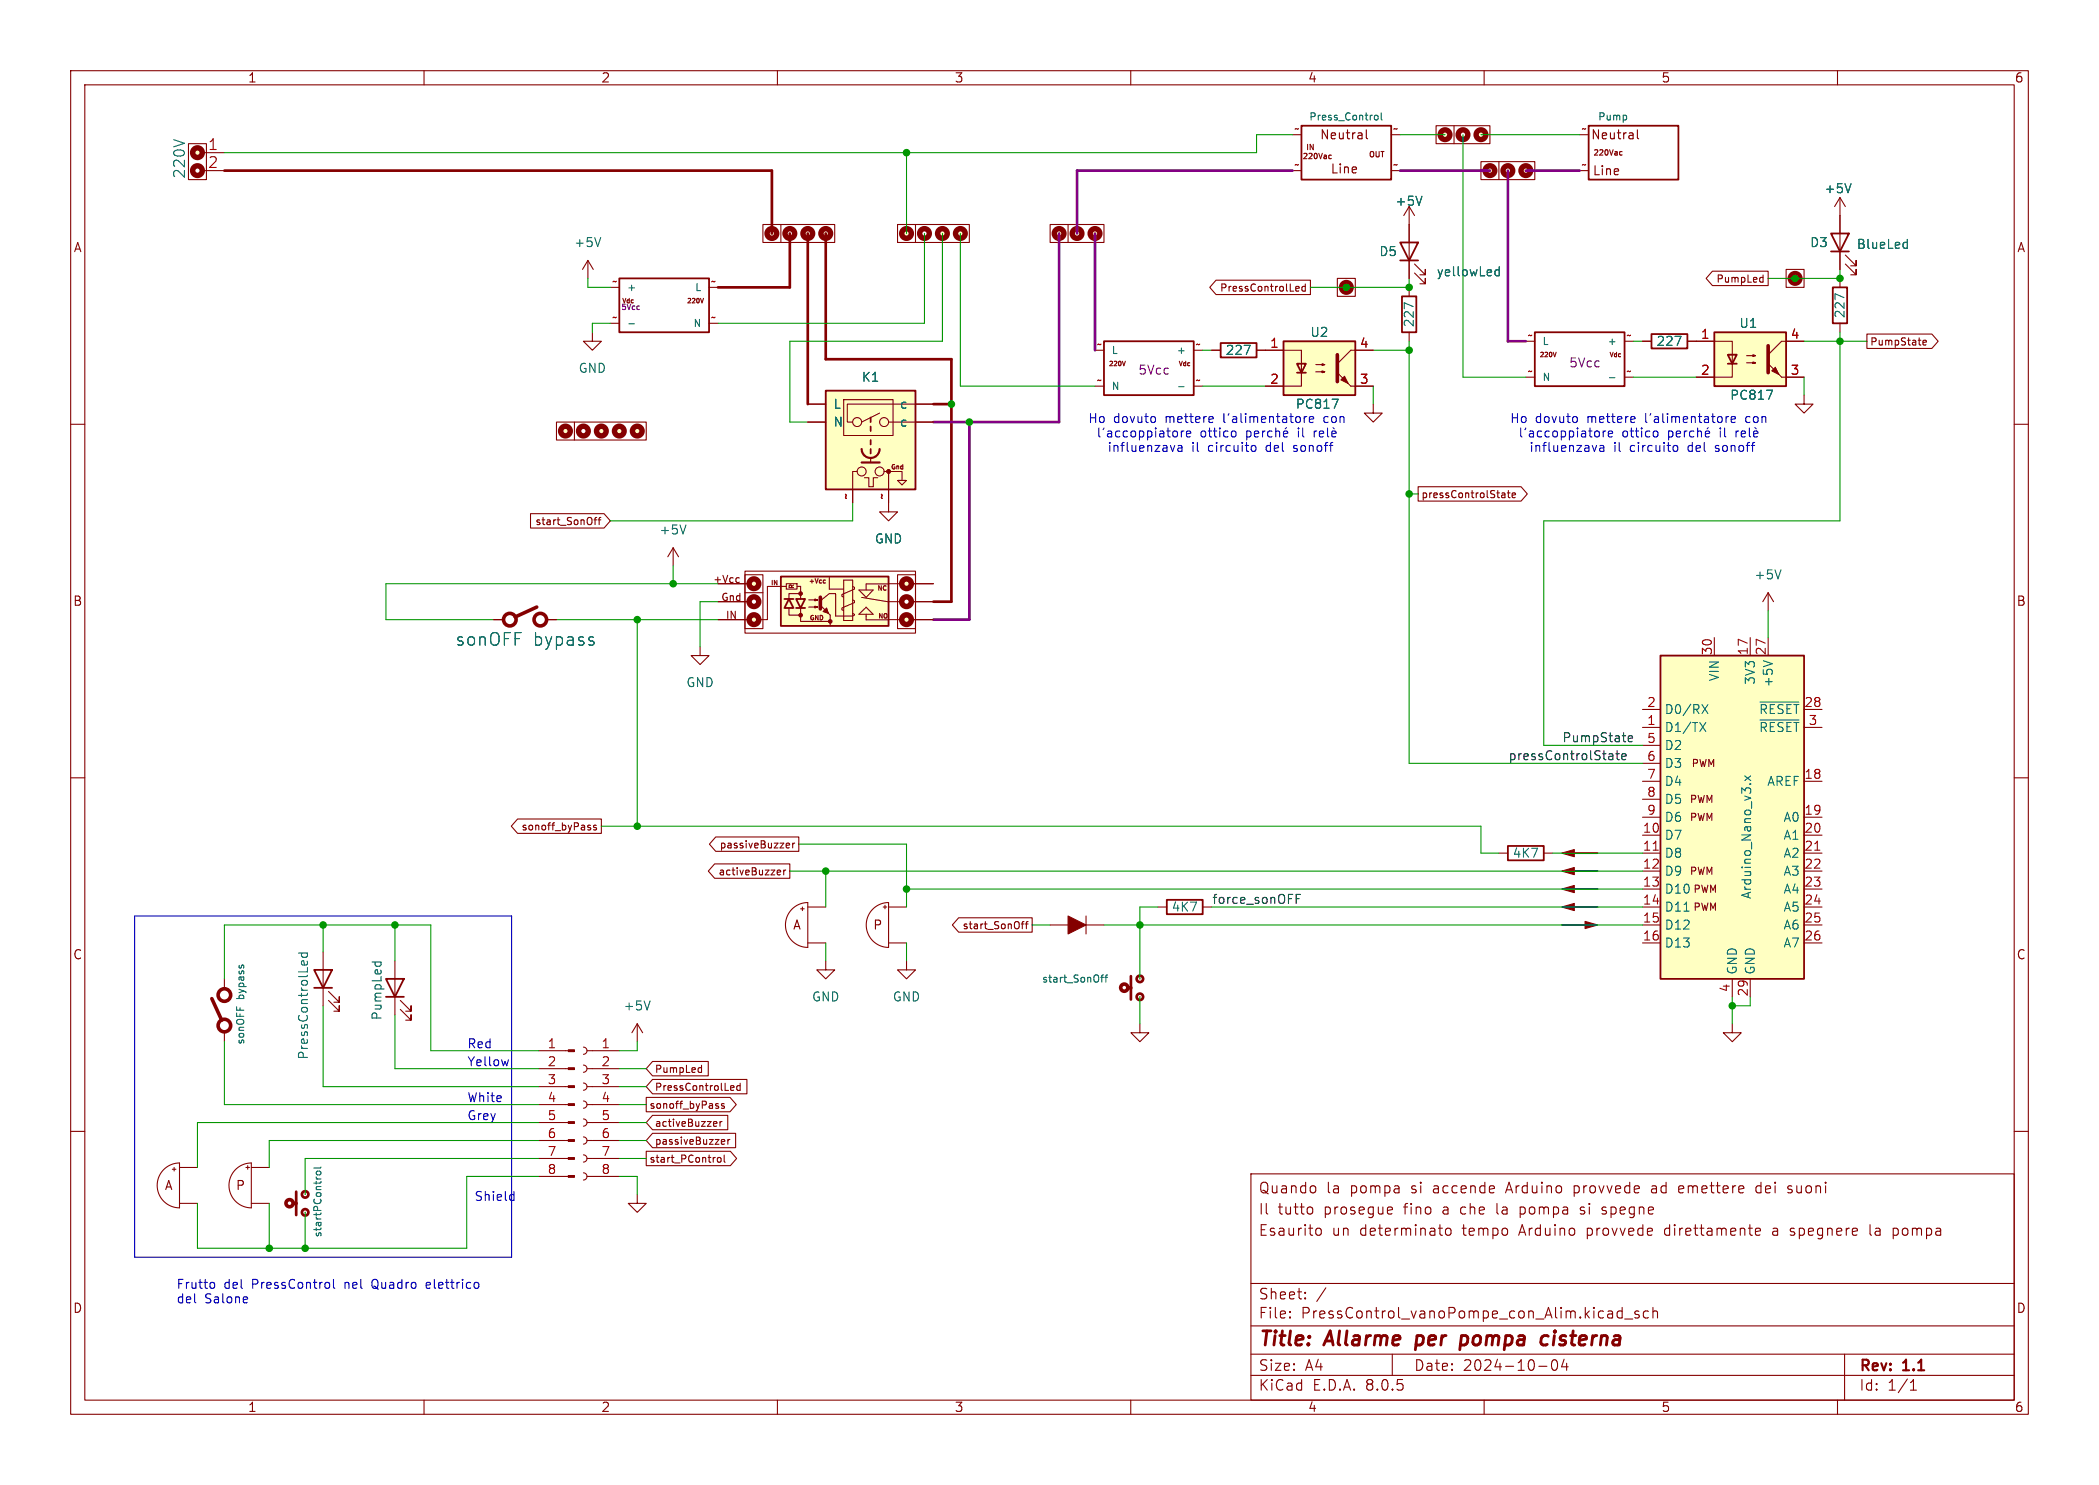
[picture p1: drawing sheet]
<svg xmlns="http://www.w3.org/2000/svg" width="297mm" height="210mm" viewBox="0 0 297 210" stroke-linecap="round" stroke-linejoin="round" font-family="sans-serif">
<g fill="none" stroke="#840000" stroke-width=".15">
<path d="M10 10h277v190h-277zM12 12h273v186h-273zM60 10v2M110 10v2M160 10v2M210 10v2M260 10v2M10 60h2M285 60h2M10 110h2M285 110h2M10 160h2"/>
<path d="M285 160h2M33.3 165.4a3.2 3.2 0 0 1 2.3-.9v6.3a3.2 3.2 0 0 1-3-1.9 3.2 3.2 0 0 1 .7-3.5zM34.8 165.1h.5M35.1 164.8v.6M35.6 165.1h2.5M35.6 170.2h2.5M177 166h108v32h-108zM185.5 170.7l.2 .3v.4l-.2 .3M186 167.8l.2 .2v.4l-.2 .2M186.3 173.8a.41 .41 0 0 1 .7 .2v.4a.41 .41 0 0 1-.7 .2M196.5 170.7l.5 .1v.3l-.7 .1M197 171.6l-.5 .1"/>
<path d="M204.6 173.8a.41 .41 0 0 1 .4-.1 .41 .41 0 0 1 .3 .3v.4a.41 .41 0 0 1-.4 .3 .41 .41 0 0 1-.4-.3zM215.1 170.7v1.5M215.1 171.6l.1 .1M215.2 170.7l-.1 .1M223.6 171.6l.4 .1M223.8 170.7l-.2 .2 .1 .2 .1 .1M226.7 171.6l.4 .1M227.1 170.7l-.4 .1v.1v.2l.4 .1M233.7 168.2v.1v.3M238 167.7h-.3l-.2 .2 .1 .7 .4 .1M238.2 168.1l-.7 .1M248.4 174.2l.7-.1-.1-.3-.4-.1-.2 .2 .1 .7 .1 .1 .4-.1"/>
<path d="M249 167.7l-.4 .1-.1 .2v.6l.2 .1h.3M250.9 174.2l-.1 .1 .1 .3M253 168.6l.1 .1 .4-.1M253.3 174.6l.4 .1M253.3 174l.2 .2M253.5 173.7l-.2 .2M253.5 167.8l-.3-.1-.2 .2v.2l.5 .2M264.6 173.2v1.3l.2 .2M267.9 173.8l.1-.1 .5 .1M267.9 174.6l.1 .1 .5-.1M267.9 173.7v1.5M60 198v2"/>
<path d="M110 198v2M160 198v2M177 194.5h108M177 191.5h108M177 187.5h108M177 181.5h108M182.5 186.3h.1l-.1 .1M182.5 186.3v.1M182.5 185.5v.1M182.5 185.5h.1l-.1 .1M184.7 183.6v.1M184.7 183.6h-.1l.1 .1"/>
<path d="M184.7 182.8v.1M184.7 182.8h-.1l.1 .1M187.6 182.1l-1.3 2M197 191.5v3M210 198v2M217.7 193.2h1.2M219.7 192.4a.36 .36 0 0 1 .3-.1 .36 .36 0 0 1 .3 .3 .77 .77 0 0 1-.4 1.2 .91 .91 0 0 1-.2-1.4zM221.3 192.2l-.3 1.1h.9M221.7 192.8v1M229.5 184.9v1.5M229.5 185.5l-.4-.1-.3 .3v.4l.2 .2 .1 .1 .4-.1M229.9 186.5h1.1"/>
<path d="M231.9 185.5l-.4-.1-.2 .2 .1 .2 .5 .2 .1 .1-.1 .2-.2 .1-.4-.1M233.2 185.5l-.4-.1-.3 .3v.4l.2 .2 .1 .1 .4-.1M233.9 185.5a.37 .37 0 0 1 .6 .1v.8M233.9 184.9v1.5M260 198v2M261 191.5v6.5M270.3 196.6h.9M270.3 195.5l.4-.4v1.5"/>
</g>
<path d="M200.5 188.9l-.2 2M206.6 190.1l.2 .1 .6-.1M206.8 189l.2-.1 .6 .1M218.3 189l.2-.1 .6 .1M218.9 190.1l-.6 .1M219.9 188.9l-.1 1.3" fill="none" stroke="#840000" stroke-width=".4"/>
<path d="M222 120.7h4.1" fill="none" stroke="#840000" stroke-width=".25"/>
<path d="M221 120.7l1.8-.6v1.1z" fill="#840000" stroke="#840000" stroke-width=".15"/>
<path d="M234.9 92.7h20.4v45.7h-20.4z" fill="#ffffc2"/>
<g fill="none" stroke="#840000" stroke-width=".25">
<path d="M184.1 17.8h12.7v7.6h-12.7zM224.8 17.8h12.7v7.6h-12.7zM198.1 34.3h2.6l-1.3 2.5zM198.1 36.8h2.6M259.1 33h2.5l-1.3 2.6zM259.1 35.6h2.5M156.2 48.3h12.7v7.6h-12.7zM172.7 48.5h5.1v2h-5.1zM198.4 41.9h2v5.1h-2zM234.9 92.7h20.4v45.7h-20.4zM165.1 127.3h5.1v2h-5.1zM221 130.8h4"/>
<path d="M222 128.3h4.1M222 125.7h4.1M222 123.2h4.1"/>
</g>
<g fill="none" stroke="#840000" stroke-width=".15">
<path d="M182.9 19.1h1.2M196.8 19.1h1.3M203.2 17.8h7.6v2.5h-7.6zM205.7 17.8v2.5M223.5 19.1h1.3M26.7 20.3h2.5v5.1h-2.5zM28.6 21.6h3.1M28.6 24.1h3.1M83.2 36.8l.7 1.3M83.2 36.8v2.6M83.2 36.8l-.8 1.3M107.9 31.8h10.2v2.5h-10.2z"/>
<path d="M110.5 31.8v2.5M127 31.8h10.2v2.5h-10.2zM129.5 31.8v2.5M148.6 31.8h7.6v2.5h-7.6zM151.1 31.8v2.5M182.9 24.1h1.2M188.1 22.4h.3M188.1 22h.3M189.2 39.4h2.6v2.5h-2.6zM196.8 24.1h1.3M199.4 29.2l.8 1.3M199.4 29.2v10.2"/>
<path d="M199.4 29.2l-.8 1.3M200.2 38.6l1.5 1.5v-.7v.7h-.8M200.2 37.3l1.5 1.6v-.8v.8h-.8M209.5 22.9h7.7v2.5h-7.7zM212.1 22.9v2.5M223.5 24.1h1.3M229.2 21.9h.3M229.2 21.5h.3M252.7 38.1h2.6v2.5h-2.6zM260.3 27.9l.8 1.3M260.3 27.9v10.2M260.3 27.9l-.7 1.3"/>
<path d="M261.1 37.3l1.5 1.6v-.8v.8h-.7M261.1 36.1l1.5 1.5v-.8v.8h-.7M154.9 49.5h1.3M154.9 54.6h1.3M159.2 51.1l-.2 .6M168.9 49.5h1.3M168.9 54.6h1.3M171.4 49.5h1.3M177.8 49.5h1.3M194.3 57.2v1.2h-1.3l1.3 1.3 1.3-1.3h-1.3M199.4 40.6v1.3M199.4 47v1.3"/>
<path d="M255.3 55.9v1.3h-1.3l1.3 1.2 1.2-1.2h-1.2M99.1 91.4v1.3h1.2l-1.2 1.3-1.3-1.3h1.3M242.6 90.2v2.5M247.6 90.2v2.5M250.2 90.2v2.5M232.4 102.9h2.5M232.4 118.1h2.5M232.4 110.5h2.5M232.4 115.6h2.5M232.4 100.3h2.5M232.4 105.4h2.5M232.4 108h2.5"/>
<path d="M232.4 113h2.5M255.3 102.9h2.5M255.3 118.1h2.5M255.3 110.5h2.5M255.3 115.6h2.5M255.3 100.3h2.5M31.7 138.4v1.3M112.1 128.6a3.2 3.2 0 0 1 2.2-1v6.4a3.2 3.2 0 0 1-2.9-2 3.2 3.2 0 0 1 .7-3.4zM113.3 128.5h.5M113.5 128.3v.5M114.3 128.3h2.5M114.3 133.4h2.5"/>
<path d="M116.8 135.9v1.3h1.3l-1.3 1.2-1.2-1.2h1.2M123.5 128.6a3.2 3.2 0 0 1 2.2-1v6.4a3.2 3.2 0 0 1-2.9-2 3.2 3.2 0 0 1 .7-3.4zM125 128.3h.5M125.2 128v.5M125.7 128.3h2.6M125.7 133.4h2.6M128.3 135.9v1.3h1.2l-1.2 1.2-1.3-1.2h1.3M148.6 130.8h2.5M153.7 130.8h2.5M153.7 129.5v2.6M163.8 128.3h1.3M170.2 128.3h1.2"/>
<path d="M232.4 120.7h2.5M232.4 123.2h2.5M232.4 125.7h2.5M232.4 128.3h2.5M232.4 130.8h2.5M232.4 133.4h2.5M245.1 138.4v2.6M247.6 138.4v2.6M255.3 120.7h2.5M255.3 123.2h2.5M255.3 125.7h2.5M255.3 128.3h2.5"/>
<path d="M255.3 130.8h2.5M255.3 133.4h2.5M31.7 146.1v1.2M76.2 158.8h4.2M76.2 156.2h4.2M76.2 153.7h4.2M76.2 151.1h4.2M76.2 148.6h4.2M90.2 144.8l-.8 1.3M90.2 144.8v2.5M90.2 144.8l.7 1.3M23.2 165.4a3.2 3.2 0 0 1 2.2-.9v6.3a3.2 3.2 0 0 1-2.9-1.9 3.2 3.2 0 0 1 .7-3.5z"/>
<path d="M24.4 165.4h.5M24.6 165.1v.5M25.4 165.1h2.5M25.4 170.2h2.5M76.2 166.4h4.2M76.2 163.8h4.2M76.2 161.3h4.2"/>
</g>
<g fill="none" stroke="#006464" stroke-width=".15">
<path d="M194.5 16.5l.2-.2h.2l.1 .2-.1 .4-.2 .1-.2-.2M195.4 16v.8l.2 .2M230.1 16.4v.5M85 33.6l-.4 1.3M201.2 27.8l-.4 1.2M211.5 38.8l.3 .2 .3-.1M212.1 37.7v1.3M212.1 38.2h-.3l-.3 .2M261.9 26l-.4 1.2M269.5 34.3h.4M269.9 33.9v1.2M269.9 35.1h-.4"/>
<path d="M166.8 54.7h.8M176 48.8h.9l-.6 1.3M200 43.4l-1.3-.6v.9M240.8 99.6l.9 1.3M241.7 99.6l-.9 1.3M249 99.3h5.5M249.5 93.4l1.3 .5M240.5 102.2l.9 1.2M241.4 102.2l-.9 1.2M246.9 109.7l.8 .7M247.6 110.9h.1M247.7 109.7l-.8 .7"/>
<path d="M249 101.8h5.5M238.3 128.8h.7M92 141.5l-.4 1.3"/>
</g>
<path d="M233.9 120.2h.7M256.8 120.2h.7" fill="none" stroke="#a90000" stroke-width=".15"/>
<g fill="#840000" stroke="#840000" stroke-width=".15">
<path d="M221 128.3l1.8-.5v1z"/>
<path d="M224.3 130.3l1.8 .5-1.8 .5z"/>
<path d="M221 125.7l1.8-.5v1z"/>
<path d="M221 123.2l1.8-.5v1z"/>
<path d="M151.1 129.5l2.6 1.3-2.6 1.3z"/>
<path d="M80.4 166.2h.9v.3h-.9z"/>
<path d="M80.4 163.7h.9v.3h-.9z"/>
<path d="M80.4 161.2h.9v.2h-.9z"/>
<path d="M80.4 158.6h.9v.3h-.9z"/>
<path d="M80.4 156.1h.9v.2h-.9z"/>
<path d="M80.4 153.5h.9v.3h-.9z"/>
<path d="M80.4 151h.9v.3h-.9z"/>
<path d="M80.4 148.5h.9v.2h-.9z"/>
</g>
<g fill="#ffffc2" stroke="#ffffc2" stroke-width=".14">
<circle cx="154.9" cy="33" r=".69"/>
<circle cx="149.9" cy="33" r=".69"/>
<circle cx="135.9" cy="33" r=".69"/>
<circle cx="133.3" cy="33" r=".69"/>
<circle cx="128.3" cy="33" r=".69"/>
<circle cx="27.9" cy="21.6" r=".69"/>
<circle cx="116.8" cy="33" r=".69"/>
<circle cx="114.3" cy="33" r=".69"/>
<circle cx="109.2" cy="33" r=".69"/>
<circle cx="190.5" cy="40.6" r=".69"/>
<circle cx="209.5" cy="19" r=".69"/>
<circle cx="204.5" cy="19" r=".69"/>
<circle cx="215.9" cy="24.1" r=".69"/>
<circle cx="210.8" cy="24.1" r=".69"/>
<circle cx="254" cy="39.4" r=".69"/>
</g>
<g fill="none" stroke="#840000" stroke-width=".76">
<circle cx="204.5" cy="19" r=".69"/>
<circle cx="207" cy="19" r=".69"/>
<circle cx="209.5" cy="19" r=".69"/>
<circle cx="27.9" cy="24.1" r=".69"/>
<circle cx="27.9" cy="21.6" r=".69"/>
<circle cx="109.2" cy="33" r=".69"/>
<circle cx="111.8" cy="33" r=".69"/>
<circle cx="114.3" cy="33" r=".69"/>
<circle cx="116.8" cy="33" r=".69"/>
<circle cx="128.3" cy="33" r=".69"/>
<circle cx="130.8" cy="33" r=".69"/>
<circle cx="133.3" cy="33" r=".69"/>
<circle cx="135.9" cy="33" r=".69"/>
<circle cx="149.9" cy="33" r=".69"/>
<circle cx="152.4" cy="33" r=".69"/>
<circle cx="154.9" cy="33" r=".69"/>
<circle cx="210.8" cy="24.1" r=".69"/>
<circle cx="213.4" cy="24.1" r=".69"/>
<circle cx="215.9" cy="24.1" r=".69"/>
<circle cx="254" cy="39.4" r=".69"/>
<circle cx="190.5" cy="40.6" r=".69"/>
</g>
<g fill="none" stroke="#840000" stroke-width=".51">
<path d="M30 141.2l1.4 3.1"/>
<circle cx="31.7" cy="140.7" r=".89"/>
<circle cx="31.7" cy="145" r=".89"/>
</g>
<path d="M193.3 18.4v1l.2 .2M231.7 18.4v1l.2 .2" fill="none" stroke="#840000" stroke-width=".16"/>
<path d="M242.6 47h10.1v7.6h-10.1z" fill="#ffffc2"/>
<path d="M217.2 47h12.7v7.6h-12.7zM233.7 47.2h5.1v2.1h-5.1zM242.6 47h10.1v7.6h-10.1zM244.5 50.2h1.2l-.6 1.2zM244.5 51.4h1.2M259.3 40.6h2.1v5.1h-2.1z" fill="none" stroke="#840000" stroke-width=".25"/>
<g fill="none" stroke="#840000" stroke-width=".15">
<path d="M260.3 39.4v1.2M215.9 53.3h1.3M215.9 48.3h1.3M220.2 49.8l-.2 .7M229.9 53.3h1.2M229.9 48.3h1.2M232.4 48.3h1.3M238.8 48.3h6.3v5h-5.1M247.1 51.3h1.3l-.4 .1v-.2l.4 .1M247.1 50.3h1.3l-.4 .1v-.2l.4 .1M252.1 53.3h3.2M255.3 48.3h-3.2l-1.9 1.9"/>
<path d="M260.3 45.7v1.3"/>
</g>
<g fill="#840000" stroke="#840000" stroke-width=".15">
<path d="M250.2 51.4l1.9 1.9z"/>
<path d="M250.7 52.5l.5-.6 .5 1.1z"/>
</g>
<path d="M250.2 48.9v3.8" fill="none" stroke="#840000" stroke-width=".51"/>
<path d="M227.7 53.4h.8M237 47.6h.9l-.6 1.2M250 55.2h.8l-.5 1.3M260.9 42.1l-1.2-.6v.9" fill="none" stroke="#006464" stroke-width=".15"/>
<path d="M181.6 48.3h10.2v7.6h-10.2z" fill="#ffffc2"/>
<path d="M181.6 48.3h10.2v7.6h-10.2zM183.5 51.4h1.3l-.7 1.3zM183.5 52.7h1.3M213.4 119.6h5v2.1h-5zM54.6 138.4h2.5l-1.2 2.6zM54.6 141h2.5" fill="none" stroke="#840000" stroke-width=".25"/>
<g fill="none" stroke="#840000" stroke-width=".15">
<path d="M83.8 47v1.3h-1.3l1.3 1.2 1.3-1.2h-1.3M179.1 49.5h5v5.1h-5M186.2 52.6h1.3l-.4 .1v-.2l.4 .1M186.2 51.6h1.3l-.4 .1v-.3l.4 .2M191.1 54.6h3.2M194.3 49.5h-3.2l-1.9 1.9M125.7 71.1v1.3h1.3l-1.3 1.3-1.2-1.3h1.2M69.8 87.6h1.3M77.5 87.6h1.2M250.2 83.8l-.8 1.3M250.2 83.8v2.6M250.2 83.8l.8 1.3"/>
<path d="M55.9 135.9v7.6M161.3 138.4v.1M212.1 120.7h1.3M218.4 120.7h1.3M56.6 142.7l1.6 1.6v-.8v.8h-.8M56.6 141.5l1.6 1.5v-.8v.8h-.8M161.3 144.8v1.3h1.3l-1.3 1.2-1.3-1.2h1.3M161.3 140.9v.1M245.1 144.8v1.3h1.3l-1.3 1.2-1.3-1.2h1.3"/>
</g>
<g fill="#840000" stroke="#840000" stroke-width=".15">
<path d="M189.2 52.7l1.9 1.9z"/>
<path d="M189.7 53.7l.5-.5 .6 1z"/>
</g>
<g fill="none" stroke="#840000" stroke-width=".51">
<path d="M189.2 50.2v3.8M75.9 85.9l-3 1.3M159.6 139.7h.4"/>
<circle cx="72.1" cy="87.6" r=".89"/>
<circle cx="76.5" cy="87.6" r=".89"/>
<circle cx="159.1" cy="139.7" r=".51"/>
</g>
<path d="M188.5 56.5h.8l-.5 1.2M84 90.7l.1 .2-.1 .3M252 80.6l-.4 1.3M52.6 136h1.3M53.1 136v.4M53.9 136v.4M155.8 138.2h.3M156.1 137.9l-.2 .1v.9M156.3 138.2h.4M156.7 137.9l-.2 .1v.9" fill="none" stroke="#006464" stroke-width=".15"/>
<g fill="none" stroke="#840000" stroke-width=".38">
<path d="M160 138v3.4"/>
<circle cx="161.3" cy="138.4" r=".46"/>
<circle cx="161.3" cy="141" r=".46"/>
</g>
<g fill="#ffffc2" stroke="#ffffc2" stroke-width=".14">
<circle cx="106.7" cy="87.6" r=".69"/>
<circle cx="106.7" cy="82.5" r=".69"/>
<circle cx="128.3" cy="87.6" r=".69"/>
<circle cx="128.3" cy="82.5" r=".69"/>
</g>
<path d="M110.5 81.5h15.2v7h-15.2z" fill="#ffffc2"/>
<g fill="none" stroke="#840000" stroke-width=".15">
<path d="M101.6 87.6h4.4M101.6 85.1h4.4M101.6 82.6h4.4M104.6 84.2l.1 .1M104.6 81.7h-.3l-.2 .2 .1 .4h.4M104.7 83.9v1M104.7 84.9h-.1M105.4 80.8h24.1v8.7h-24.1zM105.4 81.3h2.5v7.6h-2.5zM105.4 83.8h2.5M111.3 82.9h-2.7v4.7h-1.3M111.3 82.6h1.5v.7h-1.5z"/>
<path d="M111.6 86v1h1.7M112.8 82.9h.5v1.8M113.3 86v1.9h4.2M113.3 83.9h-1.7v.8M114.4 85.9h1.3l-.4 .1v-.3l.4 .2M114.4 84.8h1.3l-.4 .2v-.3l.4 .1M116.1 85l1.2-1.1h.9v3.2h2.4l.3-.1v-.1l-.3-.2M116.6 82l.2 .1M116.8 82.4l-.2 .1M117.3 81.7v1.6h2.1M117.5 87v1.5M119.4 82h1.2v5.8h-1.2z"/>
<path d="M120.6 84.8l.3 .2v.2l-1.8 .8v.2l.3 .2M120.6 82.9l.3 .2v.2l-1.8 .8v.2l.3 .2M121.5 86.9l1.1-1 .9 1zM121.5 83.4h2l-.9 1.1zM121.9 84.5l3.8 .6M122.6 86.9v.8h3.1M125.7 87.6h1.7M125.7 85.1h1.8M127 81.3h2.5v7.6h-2.5zM127.6 82.6h-5v.8M128.9 87.6h3.2M128.9 85.1h3.2"/>
<path d="M128.9 82.6h3.2"/>
</g>
<g fill="none" stroke="#840000" stroke-width=".76">
<circle cx="106.7" cy="85.1" r=".69"/>
<circle cx="106.7" cy="82.5" r=".69"/>
<circle cx="106.7" cy="87.6" r=".69"/>
<circle cx="128.3" cy="85.1" r=".69"/>
<circle cx="128.3" cy="82.5" r=".69"/>
<circle cx="128.3" cy="87.6" r=".69"/>
</g>
<path d="M110.5 81.5h15.2v7h-15.2zM111 84.7h1.3M111.6 84.7l.7 1.3h-1.3zM112.6 84.7h1.3l-.6 1.3zM112.6 86h1.3" fill="none" stroke="#840000" stroke-width=".25"/>
<g fill="#840000" stroke="#840000" stroke-width=".15">
<path d="M116.2 85.7l1.3 1.3z"/>
<path d="M116.5 86.5l.5-.5 .2 .7z"/>
<circle cx="113.3" cy="87" r=".25"/>
<circle cx="113.3" cy="83.9" r=".25"/>
<circle cx="117.5" cy="87.9" r=".25"/>
</g>
<path d="M116.1 84.5v1.6" fill="none" stroke="#840000" stroke-width=".51"/>
<path d="M116.8 55.2h12.7v14h-12.7z" fill="#ffffc2"/>
<g fill="none" stroke="#840000" stroke-width=".15">
<path d="M172.1 39.6h13.3v2.1h-13.3l-.9-1.1zM199.4 31.8v2.5M199.4 36.8v2.6M242.3 38.4h7.9v2h-7.9l-.9-1zM249.2 39.2l.3 .1M249.5 38.9v1M249.5 39.9h-.3M260.3 30.5v2.5M260.3 35.6v2.5M78.7 59.7h12.7v2.5h-12.7zM81.3 59.7v2.5M86.4 40.6h1.2"/>
<path d="M86.4 45.7h1.2M99.5 42.2l-.2 .6M100.3 40.6h1.3M100.3 45.7h1.3M114.3 59.7h2.5M114.3 57.2h2.5M119.4 56.5h7v5.1h-7zM124.5 58.4l-2.6 1.3M125.7 59.7h6.4M132.1 57.2h-12.2v2.5h.7M171.4 49.5h1.3M177.8 49.5h3.8"/>
<path d="M179.1 54.6h2.5M183.4 41.1h.4M183.4 40.5h.3l.1 .2-.5 .1M184.7 40.5h-.3l-.2 .2 .1 .4h.4M184.7 40.2v1M191.8 49.5h2.5M191.8 54.6h2.5M232.4 48.3h1.3M238.8 48.3h3.8M240 53.3h2.6M252.7 48.3h2.6M252.7 53.3h2.6"/>
<path d="M264.2 47.2h9.2l.8 1.1-.8 1h-9.2zM272.1 48.5l.5-.1-.1-.2-.3-.1-.1 .2v.4h.4M75.1 72.6h10.4l.9 1.1-.9 1h-10.4zM84.1 73.5h.3M84.4 73.2l-.2 .1v.9M84.6 73.5h.4M85 73.2l-.2 .1v.9M95.2 77.5l-.7 1.2M95.2 77.5v2.5M95.2 77.5l.8 1.2M121.3 66.7h-.7v2.5M122.3 67.6h.6v1.2h.7v-1.2h.6"/>
<path d="M123.2 64.8v.6M125.1 66.7h.6v2.5M125.7 66.7h1.9v1.2M127 67.9h1.3l-.7 .7zM200.7 68.8h14.5l.9 1.1-.9 1h-14.5zM212.8 69.7l.1 .2v.5M212.9 70.3l-.3 .1M212.9 69.9l-.3 .1M213.3 69.7h.4M213.4 69.4v.8l.3 .2M214 70l.4-.1v-.1l-.3-.1-.1 .2v.4h.4M69.8 87.6h1.3"/>
<path d="M77.5 87.6h1.2M101.6 82.6h4.4M101.6 85.1h4.4M101.6 87.6h4.4M128.9 82.6h3.2M128.9 85.1h3.2M128.9 87.6h3.2M73.2 115.8h11.9v2.1h-11.9l-.9-1.1zM83.3 117l.2 .1 .1 .1-.2 .2h-.1M83.3 116.7h.2M84.4 116.7h-.3l-.1 .1v.2l.4 .1v.2h-.4M101.3 118.4h11.7v2h-11.7l-.9-1z"/>
<path d="M111.4 119.2l.3 .1v.2l-.5 .1M111.7 119.9h-.3M112.2 119.2v.7M112.5 119.2l-.3 .2M45.7 134.6v7.6M101.1 122.2h10.7v2h-10.7l-.9-1zM110.1 123l.3 .1 .1 .2-.5 .1M110.4 123.7h-.3M110.9 123v.7M111.2 123l-.3 .2M135.6 129.8h10.4v2h-10.4l-.8-1zM144.5 130.7h.4"/>
<path d="M144.9 130.3l-.3 .2v.8M145.1 130.7h.4M145.5 130.3l-.3 .2v.8M46.5 141.5l1.5 1.5v-.8v.8h-.8M46.5 140.2l1.5 1.5v-.7v.7h-.8M82.5 158.2a.51 .51 0 0 1 .6 .6 .51 .51 0 0 1-.6 .5M82.5 155.7a.51 .51 0 0 1 .6 .5 .51 .51 0 0 1-.6 .5M82.5 153.2a.51 .51 0 0 1 .6 .5 .51 .51 0 0 1-.6 .5M82.5 150.6a.51 .51 0 0 1 .6 .5 .51 .51 0 0 1-.6 .5M82.5 148.1a.51 .51 0 0 1 .6 .5 .51 .51 0 0 1-.6 .5M83.1 158.8h4.5M83.1 156.2h4.5"/>
<path d="M83.1 153.7h4.5M83.1 151.1h4.5M83.1 148.6h4.5M91.4 155.2h11.9l.9 1-.9 1h-11.9zM92.3 152.7h13.4v2h-13.4l-.9-1zM92.3 150.1h7.9v2h-7.9l-.9-1zM92.3 157.7h10.7v2.1h-10.7l-.9-1zM99 151h.3M99.3 150.6v1.1M99.3 151.6l-.3 .1M101.1 158.6l.3 .1v.1l-.4 .1M101.4 159.2l-.3 .1"/>
<path d="M101.4 156.4l.2 .1 .1 .1-.2 .1h-.1M101.4 156.1h.2M101.9 158.6v.7M102.2 158.6l-.3 .2M102.5 156.1h-.3l-.1 .1v.2l.4 .1v.2h-.4M103.5 153.5l.3 .1 .1 .2-.5 .1M103.8 154.2h-.3M104.7 153.6l-.3-.1-.2 .2 .1 .5h.4M104.7 153.2v1M43.2 168.9h.1M43.2 171.4v.1M82.5 165.9a.51 .51 0 0 1 .6 .5 .51 .51 0 0 1-.6 .5"/>
<path d="M82.5 163.3a.51 .51 0 0 1 .6 .5 .51 .51 0 0 1-.6 .5M82.5 160.8a.51 .51 0 0 1 .6 .5 .51 .51 0 0 1-.6 .5M83.1 166.4h4.5M83.1 163.8h4.5M83.1 161.3h4.5M90.2 168.9v1.3h1.2l-1.2 1.3-1.3-1.3h1.3M91.4 162.8h11.9l.9 1-.9 1h-11.9zM92.3 160.3h11.8v2h-11.8l-.9-1zM101.5 163.8l.2-.1 .3 .1v.4l-.1 .1-.2 .1-.2-.1zM102.2 161.1l.3 .1 .1 .2-.5 .1M102.5 163.3v.9l.1 .2M102.5 161.8h-.3"/>
<path d="M103 161.1v.7M103.3 161.1l-.3 .2"/>
<circle cx="121.3" cy="59.7" r=".63"/>
<circle cx="125.1" cy="59.7" r=".63"/>
<circle cx="121.9" cy="66.7" r=".63"/>
<circle cx="124.5" cy="66.7" r=".63"/>
</g>
<path d="M87.6 39.4h12.7v7.6h-12.7zM116.8 55.2h12.7v14h-12.7zM123.2 59.1v.6M123.2 60.3v.7M123.2 62.2v.7M123.2 63.5v.6M44.4 137.2h2.6l-1.3 2.5zM44.4 139.7h2.6" fill="none" stroke="#840000" stroke-width=".25"/>
<path d="M121.9 63.5a1.27 1.27 0 0 0 1.3 1.3 1.27 1.27 0 0 0 1.3-1.3M121.9 65.4h2.6" fill="none" stroke="#840000" stroke-width=".3"/>
<circle cx="125.7" cy="66.7" r=".28" fill="#840000" stroke="#840000" stroke-width=".15"/>
<g fill="none" stroke="#006464" stroke-width=".15">
<path d="M201.2 27.8l-.4 1.2M211.5 38.8l.3 .2 .3-.1M212.1 37.7v1.3M212.1 38.2h-.3l-.3 .2M261.9 26l-.4 1.2M269.5 34.3h.4M269.9 33.9v1.2M269.9 35.1h-.4M89 45.8h.8M176 48.8h.9l-.6 1.3M188.5 56.5h.8l-.5 1.2M237 47.6h.9l-.6 1.2"/>
<path d="M250 55.2h.8l-.5 1.3M97.1 74.2l-.5 1.3M84 90.7l.1 .2-.1 .3M42.2 134.8h1.3M42.7 136.3v-.4h.3l.1 .6M42.7 134.8v.3l.2 .3h.4l.1-.1v-.5M43.4 135.9l.1 .4M44.8 165.7h.5l.1 .1v.3l-.2 .1-.4-.1-.1-.1zM45.4 165l-.1 .2h-.9"/>
</g>
<g fill="none" stroke="#840000" stroke-width=".38">
<path d="M31.7 24.1h77.5v8.9M111.8 33v7.6h-10.2M114.3 33v24.2M116.8 33v17.8h17.8v34.3h-2.5M132.1 57.2h2.5M41.9 168.5v3.3"/>
<circle cx="43.2" cy="168.9" r=".46"/>
<circle cx="43.2" cy="171.5" r=".46"/>
</g>
<g fill="none" stroke="#840000" stroke-width=".51">
<path d="M41.5 170.2h.4"/>
<circle cx="41" cy="170.2" r=".51"/>
</g>
<g fill="#ffffc2" stroke="#ffffc2" stroke-width=".14">
<circle cx="90.2" cy="61" r=".69"/>
<circle cx="87.6" cy="61" r=".69"/>
<circle cx="85.1" cy="61" r=".69"/>
<circle cx="80" cy="61" r=".69"/>
</g>
<g fill="none" stroke="#840000" stroke-width=".76">
<circle cx="80" cy="61" r=".69"/>
<circle cx="82.5" cy="61" r=".69"/>
<circle cx="85.1" cy="61" r=".69"/>
<circle cx="87.6" cy="61" r=".69"/>
<circle cx="90.2" cy="61" r=".69"/>
</g>
<path d="M228 106.6l.2 .2v.6M228.2 107.4h-.4M228.2 106.9l-.4 .1M228.6 106.6h.5M228.8 106.2v1.1l.1 .1h.2M229.5 107l.6-.1-.1-.2-.3-.1-.2 .2v.6h.5M230.4 104.5l.6-.1-.1-.3h-.3l-.2 .1 .1 .6h.4M183.4 127.1h.4M184 126.5h-.6v1.3" fill="none" stroke="#0f0f0f" stroke-width=".15"/>
<g fill="none" stroke="#0000c2" stroke-width=".15">
<path d="M163.4 59l.1 .1v.4l-.1 .2M171.5 58.9l.1 .1 .1 .2-.6 .1M171.6 59.7l-.1 .1M184.5 58.9v.9M184.9 58.9l-.2 .1-.2 .1M185.3 59.3l.6-.1-.1-.2-.4-.1-.1 .2v.6h.5M223.1 59l.1 .1v.4l-.1 .2M231.2 58.9l.1 .1 .1 .2-.7 .1M231.3 59.7l-.1 .1M244.2 58.9v.9M244.6 58.9l-.2 .1-.2 .1M245 59.3l.6-.1-.1-.2-.4-.1-.1 .2v.6h.5"/>
<path d="M166.2 63l-.3 .8M166.4 61l.2 .2v.4l-.2 .2M166.7 63.1h.5v.7M167.2 61v.8M167.2 63.3l-.4 .1a.25 .25 0 0 0-.2 .2 .25 .25 0 0 0 .2 .2h.4M167.5 61h-.2l-.1 .2M167.9 61.4l.6-.1-.1-.3h-.3l-.2 .1v.6h.5M174.5 61h.3l.1 .2-.1 .5-.3 .1M176.4 61h.4l.2 .2v.4l-.1 .1h-.5M176.4 61v1.2M177.2 63.1l.3-.1 .2 .2-.1 .5-.1 .1h-.3M177.5 61.4l.6-.1-.1-.3h-.3l-.2 .1 .1 .6h.4"/>
<path d="M178.6 61v.8M179 61h-.2l-.2 .2M180 61h-.4l-.2 .2v.4l.1 .1h.5M180.5 61.1l.2-.1h.3l.1 .8M180.5 60.5v1.3M181.6 61.4l.6-.1v-.3h-.4l-.2 .1 .1 .6h.5M186 61v.8M186.3 61h-.2l-.1 .2M186.7 61.4l.6-.1-.1-.3h-.3l-.2 .1 .1 .6h.4M187.8 60.5v1.1l.2 .2M188.4 61.4l.6-.1v-.3h-.4l-.2 .1 .1 .6h.5M225.9 63l-.3 .8"/>
<path d="M226.1 61l.2 .2v.4l-.2 .2M226.4 63.1h.5v.7M226.8 61v.8M226.9 63.3l-.4 .1a.25 .25 0 0 0-.2 .2 .25 .25 0 0 0 .2 .2h.4M227.2 61h-.2l-.2 .2M227.6 61.4l.6-.1-.1-.3h-.3l-.2 .1v.6h.5M234.2 61h.3l.1 .2-.1 .5-.3 .1M236.1 61h.4l.2 .2v.4l-.1 .1h-.5M236.1 61v1.2M236.9 63.1l.3-.1 .2 .2-.1 .5-.1 .1h-.3M237.2 61.4l.6-.1-.1-.3h-.3l-.2 .1v.6h.5M238.3 61v.8"/>
<path d="M238.7 61h-.2l-.2 .2M239.7 61h-.4l-.2 .2v.4l.1 .1h.5M240.2 61.1l.2-.1h.3l.1 .8M240.2 60.5v1.3M241.3 61.4l.6-.1-.1-.3h-.3l-.2 .1 .1 .6h.4M245.7 61v.8M246 61h-.2l-.1 .2M246.4 61.4l.6-.1-.1-.3h-.3l-.2 .1v.6h.5M247.5 60.5v1.1l.2 .2M248.1 61.4l.6-.1v-.3h-.4l-.2 .1 .1 .6h.5M19 129.5h53.4v48.3h-53.4zM71.9 149.9l-.2 .8"/>
<path d="M72.4 168.9l.3 .1M72.7 168.5v1.3M72.7 169.7l-.3 .1M30 181.4h.3l.1 .2-.1 .5-.3 .1M35 183.5v.2l-.6 .1M46.4 181.4l.2 .2v.4l-.2 .2M47.2 180.9v1.1l.2 .2M60.5 181.4l-.2 .1v.5l.2 .2M60.9 181.7l-.6 .1M67.7 181.5v.6"/>
</g>
<g fill="none" stroke="#009600" stroke-width=".15">
<path d="M182.9 19.1h-5.1v2.5h-146.1M198.1 19.1h6.4M207 19.1v34.2h8.9M209.5 19.1h14M83.2 39.4v1.2h3.2M128.3 21.6v11.4M130.8 33v12.7h-29.2M133.3 33v15.3h-21.5v11.4h2.5M135.9 33v21.6h19M199.4 39.4v1.2h-14M260.3 38.1v1.3h-10.1M86.4 45.7h-2.6v1.3"/>
<path d="M170.2 49.5h1.2M170.2 54.6h8.9M194.3 49.5h5.1M194.3 54.6v2.6M199.4 48.3v59.7h33M231.1 48.3h1.3M231.1 53.3h8.9M255.3 48.3h8.9M255.3 53.3v2.6M260.3 47v26.7h-41.9v31.7h14M120.6 71.1v2.6h-34.2M199.4 69.9h1.3"/>
<path d="M78.7 87.6h22.9M90.2 87.6v29.2M95.2 80v2.6M101.6 82.6h-47v5h15.2M101.6 85.1h-2.5v6.3M250.2 86.4v3.8M85.1 116.8h124.4v3.9h2.6M113 119.4h15.3v8.9M31.7 138.4v-7.6h29.3v17.8h15.2M45.7 130.8v3.8M55.9 130.8v5.1M111.8 123.2h120.6"/>
<path d="M116.8 123.2v5.1M116.8 133.4v2.5M128.3 133.4v2.5M128.3 125.7h104.1M146 130.8h2.6M156.2 130.8h76.2M163.8 128.3h-2.5v10.1M171.4 128.3h61M219.7 120.7h12.7M31.7 147.3v8.9h44.5M45.7 142.2v11.5h30.5M55.9 143.5v7.6h20.3"/>
<path d="M76.2 158.8h-48.3v6.3M87.6 158.8h3.8M87.6 156.2h3.8M87.6 153.7h3.8M87.6 151.1h3.8M90.2 147.3v1.3h-2.6M161.3 141v3.8M245.1 141v3.8M247.6 141v1.2h-2.5M38.1 170.2v6.3M43.2 171.5v5M76.2 163.8h-33v5.1"/>
<path d="M76.2 161.3h-38.1v3.8M76.2 166.4h-10.2v10.1h-38.1v-6.3M87.6 161.3h3.8M87.6 163.8h3.8M87.6 166.4h2.6v2.5"/>
</g>
<path d="M149.9 33v26.7h-17.8M154.9 33v16.5M182.9 24.1h-30.5v8.9M198.1 24.1h12.7M213.4 24.1v24.2h2.5M215.9 24.1h7.6M137.2 59.7v27.9h-5.1" fill="none" stroke="#840084" stroke-width=".38"/>
<g fill="#009600" stroke="#009600" stroke-width=".15">
<circle cx="45.7" cy="130.8" r=".46"/>
<circle cx="43.2" cy="176.5" r=".46"/>
<circle cx="90.2" cy="87.6" r=".46"/>
<circle cx="95.2" cy="82.6" r=".46"/>
<circle cx="116.8" cy="123.2" r=".46"/>
<circle cx="90.2" cy="116.8" r=".46"/>
<circle cx="38.1" cy="176.5" r=".46"/>
<circle cx="55.9" cy="130.8" r=".46"/>
<circle cx="137.2" cy="59.7" r=".46"/>
<circle cx="134.6" cy="57.2" r=".46"/>
<circle cx="128.3" cy="21.6" r=".46"/>
<circle cx="161.3" cy="130.8" r=".46"/>
<circle cx="245.1" cy="142.2" r=".46"/>
<circle cx="128.3" cy="125.7" r=".46"/>
<circle cx="199.4" cy="69.9" r=".46"/>
<circle cx="190.5" cy="40.6" r=".46"/>
<circle cx="199.4" cy="40.6" r=".46"/>
<circle cx="199.4" cy="49.5" r=".46"/>
<circle cx="260.3" cy="48.3" r=".46"/>
<circle cx="254" cy="39.4" r=".46"/>
<circle cx="260.3" cy="39.4" r=".46"/>
</g>
<g font-size="2.8" fill="#840000">
<text x="178" y="190.9">Title:</text>
<text x="187.7" y="190.9">Allarme</text>
<text x="201.2" y="190.9">per</text>
<text x="208.3" y="190.9">pompa</text>
<text x="220.5" y="190.9">cisterna</text>
</g>
<g font-size="2.5" fill="#006464">
<text x="64.4" y="91.5">sonOFF</text>
<text x="75.4" y="91.5">bypass</text>
</g>
<g font-size="2.1" fill="#a90000">
<text x="29.4" y="21.3">1</text>
<text x="29.4" y="23.9">2</text>
</g>
<text font-size="2.1" fill="#006464" x="26.4" y="25.3" transform="rotate(-90 26.4 25.3)">220V</text>
<g font-size="2.1" fill="#840000">
<text x="178" y="172">Il</text>
<text x="178" y="169">Quando</text>
<text x="180.8" y="172">tutto</text>
<text x="187.4" y="172">prosegue</text>
<text x="187.7" y="169">la</text>
<text x="191.1" y="169">pompa</text>
<text x="198.8" y="172">fino</text>
<text x="199.8" y="169">si</text>
<text x="203.1" y="169">accende</text>
<text x="204.4" y="172">a</text>
<text x="207.1" y="172">che</text>
<text x="212.3" y="172">la</text>
<text x="213.6" y="169">Arduino</text>
<text x="215.7" y="172">pompa</text>
<text x="223.2" y="169">provvede</text>
<text x="224.5" y="172">si</text>
<text x="227.7" y="172">spegne</text>
<text x="234.4" y="169">ad</text>
<text x="238.4" y="169">emettere</text>
<text x="249.5" y="169">dei</text>
<text x="254.1" y="169">suoni</text>
<text x="178" y="175">Esaurito</text>
<text x="188.4" y="175">un</text>
<text x="192.5" y="175">determinato</text>
<text x="207.1" y="175">tempo</text>
<text x="215.3" y="175">Arduino</text>
<text x="224.9" y="175">provvede</text>
<text x="236.1" y="175">direttamente</text>
<text x="251.5" y="175">a</text>
<text x="254.2" y="175">spegnere</text>
<text x="265.6" y="175">la</text>
<text x="269" y="175">pompa</text>
<text x="178" y="184">Sheet:</text>
<text x="178" y="186.7">File:</text>
<text x="184.1" y="186.7">PressControl_vanoPompe_con_Alim.kicad_sch</text>
<text x="178" y="196.9">KiCad</text>
<text x="178" y="194.1">Size:</text>
<text x="184.7" y="194.1">A4</text>
<text x="185.7" y="196.9">E.D.A.</text>
<text x="193.3" y="196.9">8.0.5</text>
<text x="200" y="194.1">Date:</text>
<text x="207" y="194.1">2024-10-04</text>
<text x="263" y="194.3">Rev:</text>
<text x="263" y="196.9">Id:</text>
<text x="267.1" y="196.9">1/1</text>
<text x="269.4" y="194.3">1.1</text>
</g>
<g font-size="1.8" fill="#840000">
<text x="35" y="11.9">1</text>
<text x="85" y="11.9">2</text>
<text x="135" y="11.9">3</text>
<text x="185" y="11.9">4</text>
<text x="235" y="11.9">5</text>
<text x="285" y="11.9">6</text>
<text x="186.7" y="19.9">Neutral</text>
<text x="225" y="19.9">Neutral</text>
<text x="188.2" y="24.7">Line</text>
<text x="225.3" y="25">Line</text>
<text x="10.3" y="35.9">A</text>
<text x="285.3" y="35.9">A</text>
<text x="10.3" y="85.9">B</text>
<text x="285.3" y="85.9">B</text>
<text x="112.1" y="131.7">A</text>
<text x="123.5" y="131.7">P</text>
<text x="10.3" y="135.9">C</text>
<text x="285.3" y="135.9">C</text>
<text x="23.2" y="168.5">A</text>
<text x="33.3" y="168.5">P</text>
<text x="10.3" y="185.9">D</text>
<text x="285.3" y="185.9">D</text>
<text x="35" y="199.9">1</text>
<text x="85" y="199.9">2</text>
<text x="135" y="199.9">3</text>
<text x="185" y="199.9">4</text>
<text x="235" y="199.9">5</text>
<text x="285" y="199.9">6</text>
</g>
<g font-size="1.8" fill="#006464">
<text x="197.4" y="29.3">+5V</text>
<text x="258.1" y="27.5">+5V</text>
<text x="81.1" y="35.2">+5V</text>
<text x="256" y="35.2">D3</text>
<text x="262.6" y="35.4">BlueLed</text>
<text x="195.1" y="36.4">D5</text>
<text x="203.2" y="39.3">yellowLed</text>
<text x="185.3" y="47.9">U2</text>
<text x="200.3" y="46.4" transform="rotate(-90 200.3 46.4)">227</text>
<text x="246" y="46.6">U1</text>
<text x="261.2" y="45.1" transform="rotate(-90 261.2 45.1)">227</text>
<text x="81.8" y="52.9">GND</text>
<text x="173.3" y="50.4">227</text>
<text x="234.3" y="49.1">227</text>
<text x="117.9" y="58">L</text>
<text x="121.8" y="54.2">K1</text>
<text x="127.2" y="58">c</text>
<text x="183.3" y="58">PC817</text>
<text x="244.7" y="56.7">PC817</text>
<text x="117.9" y="60.6">N</text>
<text x="127.2" y="60.6">c</text>
<text x="93.2" y="75.8">+5V</text>
<text x="123.7" y="77.1">GND</text>
<text x="248.2" y="82.1">+5V</text>
<text x="97" y="97.4">GND</text>
<text x="235.5" y="101.2">D0/RX</text>
<text x="243.4" y="96.4" transform="rotate(-90 243.4 96.4)">VIN</text>
<text x="248.5" y="96.9" transform="rotate(-90 248.5 96.9)">3V3</text>
<text x="248.8" y="101.2">~{RESET}</text>
<text x="251.1" y="97.3" transform="rotate(-90 251.1 97.3)">+5V</text>
<text x="235.5" y="103.7">D1/TX</text>
<text x="235.5" y="106.3">D2</text>
<text x="248.8" y="103.7">~{RESET}</text>
<text x="235.5" y="108.8">D3</text>
<text x="235.5" y="111.4">D4</text>
<text x="235.5" y="113.9">D5</text>
<text x="250" y="111.4">AREF</text>
<text x="235.5" y="119">D7</text>
<text x="235.5" y="116.4">D6</text>
<text x="252.3" y="116.4">A0</text>
<text x="252.3" y="119">A1</text>
<text x="214" y="121.5">4K7</text>
<text x="235.5" y="121.5">D8</text>
<text x="235.5" y="124.1">D9</text>
<text x="252.3" y="121.5">A2</text>
<text x="252.3" y="124.1">A3</text>
<text x="165.7" y="129.1">4K7</text>
<text x="235.5" y="126.6">D10</text>
<text x="235.5" y="129.1">D11</text>
<text x="235.5" y="131.7">D12</text>
<text x="248" y="127.2" transform="rotate(-90 248 127.2)">Arduino_Nano_v3.x</text>
<text x="252.3" y="126.6">A4</text>
<text x="252.3" y="129.1">A5</text>
<text x="252.3" y="131.7">A6</text>
<text x="235.5" y="134.2">D13</text>
<text x="246" y="137.9" transform="rotate(-90 246 137.9)">GND</text>
<text x="248.5" y="137.9" transform="rotate(-90 248.5 137.9)">GND</text>
<text x="252.3" y="134.2">A7</text>
<text x="88.1" y="143.1">+5V</text>
<text x="114.8" y="141.8">GND</text>
<text x="126.2" y="141.8">GND</text>
<text x="43.8" y="149.9" transform="rotate(-90 43.8 149.9)">PressControlLed</text>
<text x="54.2" y="144.4" transform="rotate(-90 54.2 144.4)">PumpLed</text>
</g>
<g font-size="1.8" fill="#840084">
<text x="161" y="53.2">5Vcc</text>
<text x="221.9" y="52.2">5Vcc</text>
</g>
<g font-size="1.8" fill="#a90000">
<text x="179.6" y="49.3">1</text>
<text x="192.3" y="49.3">4</text>
<text x="240.6" y="48">1</text>
<text x="240.6" y="53.1">2</text>
<text x="253.3" y="53.1">3</text>
<text x="253.3" y="48">4</text>
<text x="179.6" y="54.4">2</text>
<text x="192.3" y="54.4">3</text>
<text x="120.4" y="70.7" transform="rotate(-90 120.4 70.7)">~</text>
<text x="125.5" y="70.7" transform="rotate(-90 125.5 70.7)">~</text>
<text x="242.3" y="92.8" transform="rotate(-90 242.3 92.8)">30</text>
<text x="247.4" y="92.8" transform="rotate(-90 247.4 92.8)">17</text>
<text x="249.9" y="92.8" transform="rotate(-90 249.9 92.8)">27</text>
<text x="233" y="100.1">2</text>
<text x="255.2" y="100.1">28</text>
<text x="233" y="102.6">1</text>
<text x="233" y="105.2">5</text>
<text x="233" y="107.7">6</text>
<text x="255.8" y="102.6">3</text>
<text x="233" y="110.2">7</text>
<text x="233" y="112.8">8</text>
<text x="255.2" y="110.2">18</text>
<text x="232.4" y="117.9">10</text>
<text x="233" y="115.3">9</text>
<text x="255.2" y="115.3">19</text>
<text x="255.2" y="117.9">20</text>
<text x="232.4" y="120.4">11</text>
<text x="232.4" y="122.9">12</text>
<text x="232.4" y="125.5">13</text>
<text x="255.2" y="120.4">21</text>
<text x="255.2" y="122.9">22</text>
<text x="255.2" y="125.5">23</text>
<text x="232.4" y="128">14</text>
<text x="232.4" y="130.6">15</text>
<text x="255.2" y="128">24</text>
<text x="255.2" y="130.6">25</text>
<text x="232.4" y="133.1">16</text>
<text x="255.2" y="133.1">26</text>
<text x="244.9" y="140.4" transform="rotate(-90 244.9 140.4)">4</text>
<text x="247.4" y="141" transform="rotate(-90 247.4 141)">29</text>
<text x="77.4" y="148.3">1</text>
<text x="85" y="148.3">1</text>
<text x="77.4" y="150.9">2</text>
<text x="77.4" y="153.4">3</text>
<text x="77.4" y="156">4</text>
<text x="85" y="150.9">2</text>
<text x="85" y="153.4">3</text>
<text x="85" y="156">4</text>
<text x="77.4" y="158.5">5</text>
<text x="77.4" y="161">6</text>
<text x="85" y="158.5">5</text>
<text x="85" y="161">6</text>
<text x="77.4" y="163.6">7</text>
<text x="77.4" y="166.1">8</text>
<text x="85" y="163.6">7</text>
<text x="85" y="166.1">8</text>
</g>
<g font-size="1.8" fill="#0000c2">
<text x="153.9" y="60">Ho</text>
<text x="155.1" y="62.1">l'accoppiatore</text>
<text x="156.6" y="64.1">influenzava</text>
<text x="157.6" y="60">dovuto</text>
<text x="165" y="60">mettere</text>
<text x="168.6" y="64.1">il</text>
<text x="169.8" y="62.1">ottico</text>
<text x="171.1" y="64.1">circuito</text>
<text x="173.4" y="60">l'alimentatore</text>
<text x="179.4" y="64.1">del</text>
<text x="183.5" y="64.1">sonoff</text>
<text x="183.9" y="62.1">il</text>
<text x="187.8" y="60">con</text>
<text x="213.6" y="60">Ho</text>
<text x="214.8" y="62.1">l'accoppiatore</text>
<text x="216.3" y="64.1">influenzava</text>
<text x="217.2" y="60">dovuto</text>
<text x="224.7" y="60">mettere</text>
<text x="228.3" y="64.1">il</text>
<text x="229.5" y="62.1">ottico</text>
<text x="230.7" y="64.1">circuito</text>
<text x="233.1" y="60">l'alimentatore</text>
<text x="239.1" y="64.1">del</text>
<text x="243.2" y="64.1">sonoff</text>
<text x="243.6" y="62.1">il</text>
<text x="247.5" y="60">con</text>
<text x="66" y="148.3">Red</text>
<text x="66" y="156">White</text>
<text x="66" y="150.9">Yellow</text>
<text x="66" y="158.5">Grey</text>
<text x="67.1" y="169.9">Shield</text>
<text x="24.9" y="182.4">Frutto</text>
<text x="24.9" y="184.4">del</text>
<text x="29" y="184.4">Salone</text>
<text x="31.7" y="182.4">del</text>
<text x="35.8" y="182.4">PressControl</text>
<text x="49" y="182.4">nel</text>
<text x="53.1" y="182.4">Quadro</text>
<text x="61" y="182.4">elettrico</text>
</g>
<g font-size="1.8" fill="#0f0f0f">
<text x="213.4" y="107.6">pressControlState</text>
<text x="221" y="105.1">PumpState</text>
<text x="171.4" y="127.9">force_sonOFF</text>
</g>
<g font-size="1.4" fill="#006464">
<text x="185.1" y="17.2">Press_Control</text>
<text x="226" y="17.2">Pump</text>
<text x="88.6" y="41.4">+</text>
<text x="98.2" y="41.4">L</text>
<text x="98" y="46.5">N</text>
<text x="157.2" y="50.3">L</text>
<text x="166.4" y="50.3">+</text>
<text x="218.2" y="49">L</text>
<text x="227.3" y="49">+</text>
<text x="157.2" y="55.3">N</text>
<text x="218.2" y="54.1">N</text>
<text x="34.8" y="141.3" transform="rotate(-90 34.8 141.3)">bypass</text>
<text x="147.4" y="139.2">start_SonOff</text>
<text x="34.8" y="147.8" transform="rotate(-90 34.8 147.8)">sonOFF</text>
<text x="45.7" y="175.1" transform="rotate(-90 45.7 175.1)">startPControl</text>
</g>
<g font-size="1.4" fill="#a90000">
<text x="183" y="23.9">~</text>
<text x="183" y="18.8">~</text>
<text x="197" y="23.9">~</text>
<text x="197" y="18.8">~</text>
<text x="223.7" y="23.9">~</text>
<text x="223.7" y="18.8">~</text>
<text x="86.5" y="40.4">~</text>
<text x="100.5" y="40.4">~</text>
<text x="86.5" y="45.5">~</text>
<text x="100.5" y="45.5">~</text>
<text x="155.1" y="49.3">~</text>
<text x="169.1" y="49.3">~</text>
<text x="216" y="48">~</text>
<text x="216" y="53.1">~</text>
<text x="230" y="48">~</text>
<text x="230" y="53.1">~</text>
<text x="155.1" y="54.4">~</text>
<text x="169.1" y="54.4">~</text>
</g>
<g font-size="1.4" fill="#840000">
<text x="172.5" y="41.4">PressControlLed</text>
<text x="242.7" y="40.2">PumpLed</text>
<text x="264.5" y="49.1">PumpState</text>
<text x="201" y="70.7">pressControlState</text>
<text x="75.6" y="74.5">start_SonOff</text>
<text x="100.4" y="82.7">+Vcc</text>
<text x="101.5" y="85.2">Gnd</text>
<text x="102.6" y="87.7">IN</text>
<text x="239" y="113.8">PWM</text>
<text x="239.2" y="108.7">PWM</text>
<text x="73.7" y="117.6">sonoff_byPass</text>
<text x="239" y="116.3">PWM</text>
<text x="101.5" y="124">activeBuzzer</text>
<text x="101.7" y="120.2">passiveBuzzer</text>
<text x="239" y="123.9">PWM</text>
<text x="136.1" y="131.6">start_SonOff</text>
<text x="239.5" y="129">PWM</text>
<text x="239.5" y="126.5">PWM</text>
<text x="92.6" y="154.5">PressControlLed</text>
<text x="92.6" y="151.9">PumpLed</text>
<text x="91.8" y="157">sonoff_byPass</text>
<text x="92.6" y="159.6">activeBuzzer</text>
<text x="91.8" y="164.6">start_PControl</text>
<text x="92.6" y="162.1">passiveBuzzer</text>
</g>
<g font-size="1.1" fill="#840000">
<text x="184.2" y="22.7">220Vac</text>
<text x="184.7" y="21.4">IN</text>
<text x="193.6" y="22.5">OUT</text>
<text x="225.3" y="22.2">220Vac</text>
</g>
<text font-size="1.1" fill="#840084" x="87.8" y="44">5Vcc</text>
<text font-size=".9" fill="#840084" x="87.9" y="43.1">Vdc</text>
<g font-size=".9" fill="#840000">
<text x="97.1" y="43.1">220V</text>
<text x="156.8" y="52">220V</text>
<text x="166.6" y="52">Vdc</text>
<text x="217.7" y="50.7">220V</text>
<text x="227.6" y="50.7">Vdc</text>
<text x="125.9" y="66.6">Gnd</text>
<text x="109" y="83">IN</text>
<text x="112.6" y="83.4" transform="rotate(-90 112.6 83.4)">R</text>
<text x="114.3" y="82.7">+Vcc</text>
<text x="124" y="83.7">NC</text>
<text x="114.4" y="87.9">GND</text>
<text x="124.1" y="87.7">NO</text>
</g>
</svg>
